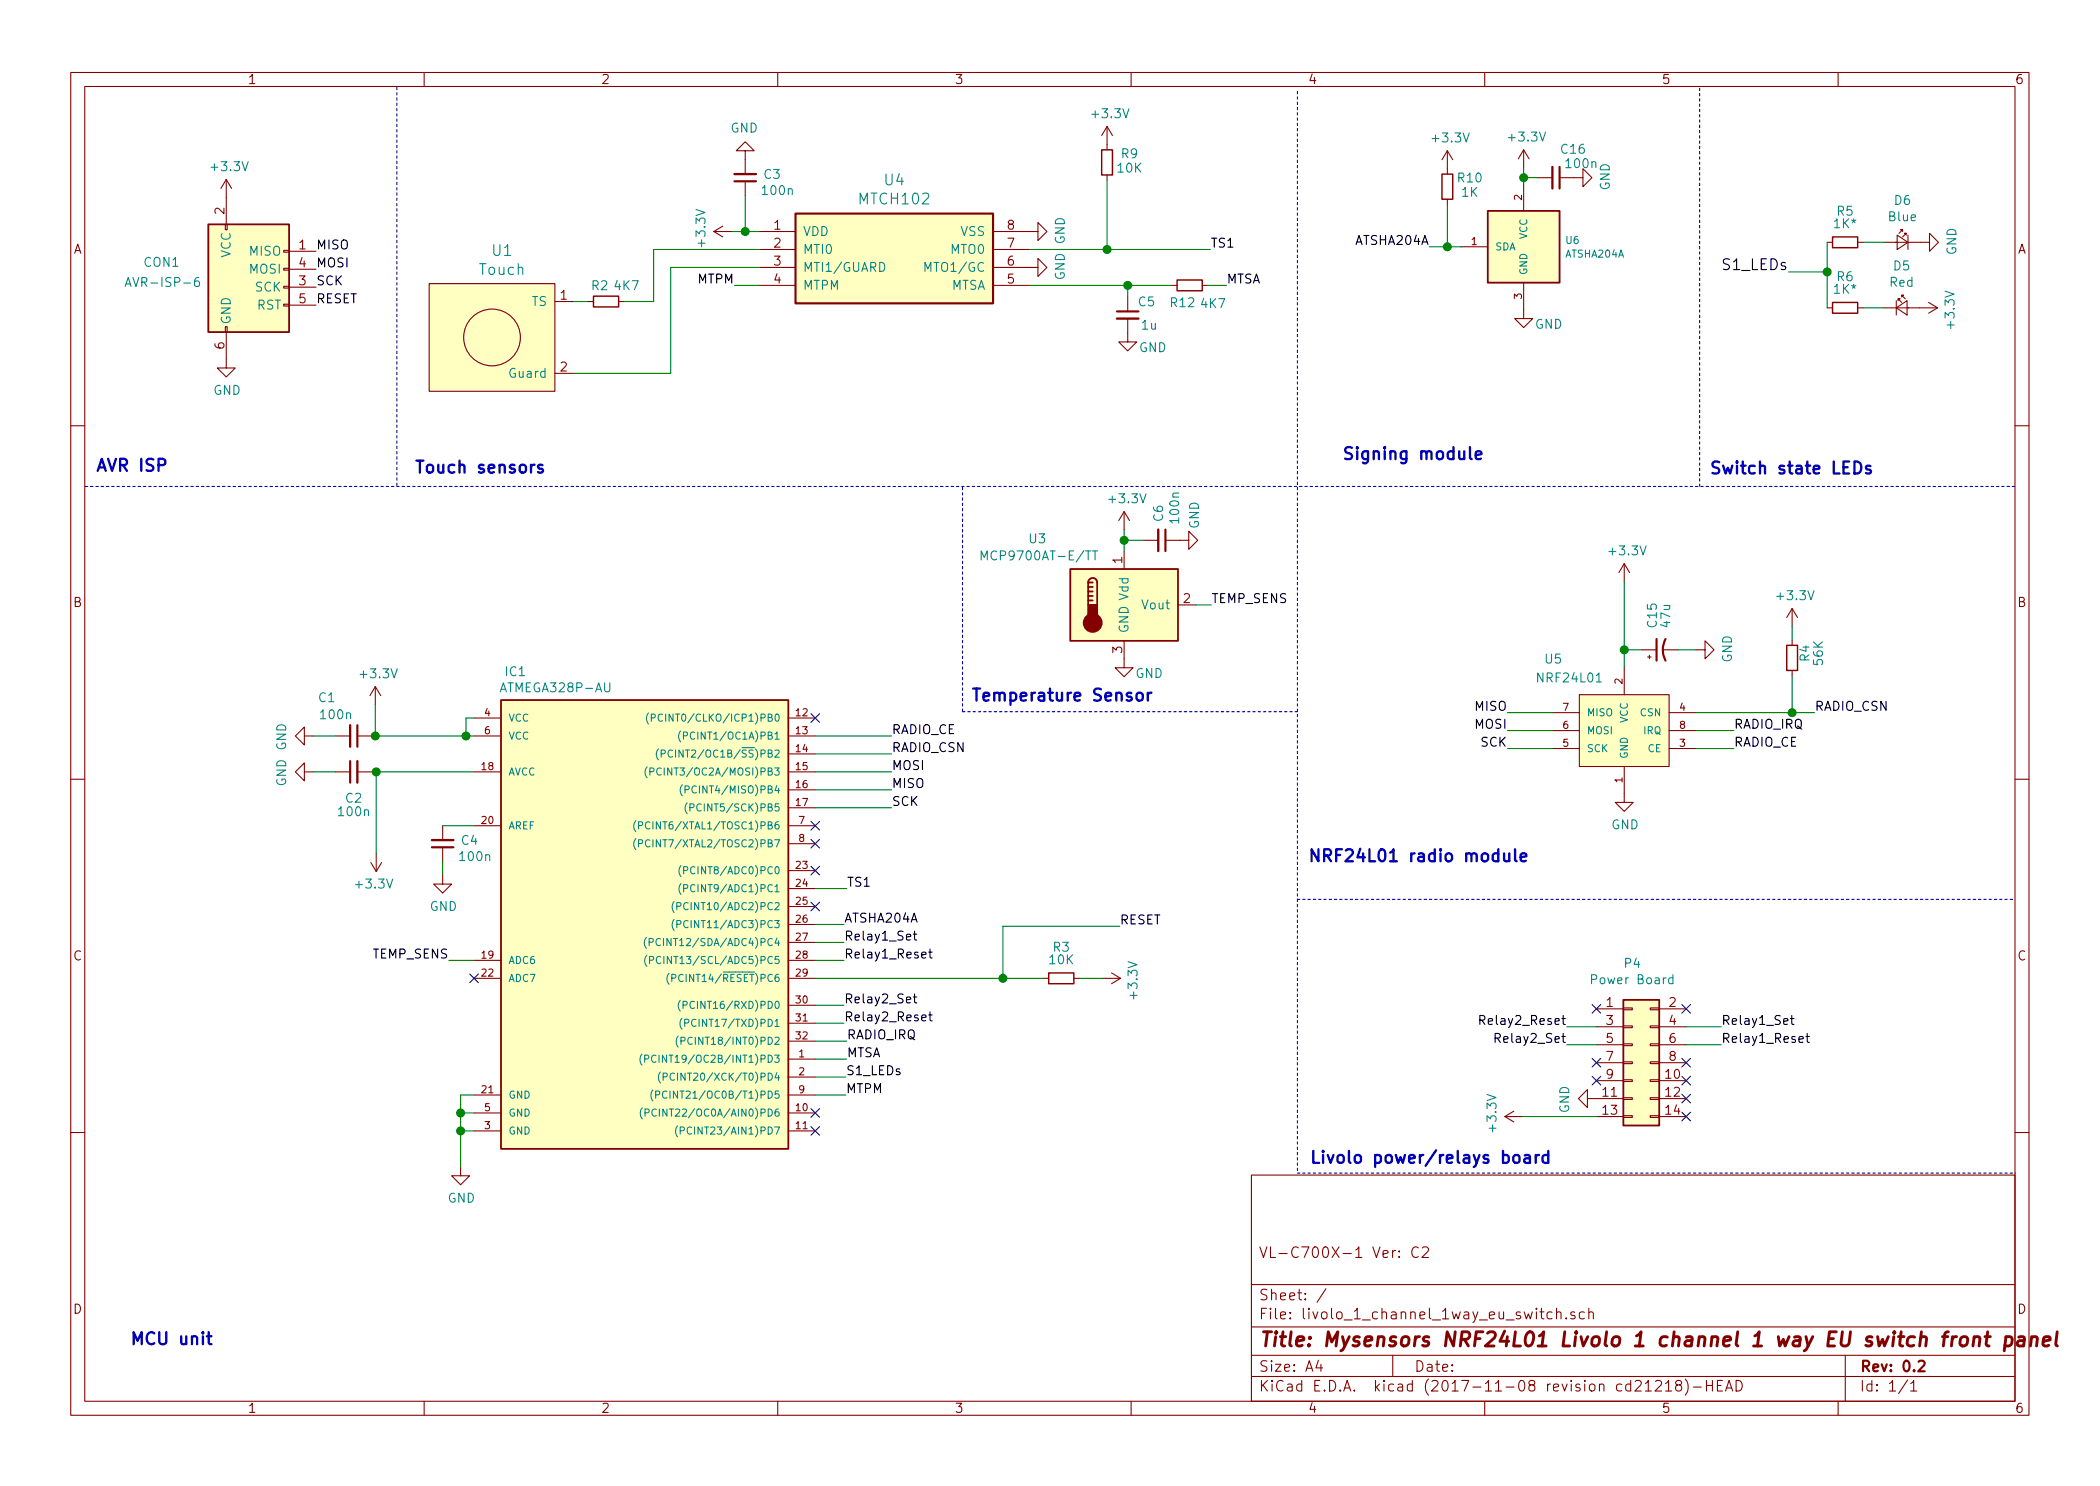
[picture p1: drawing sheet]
<svg xmlns="http://www.w3.org/2000/svg" width="297mm" height="210mm" viewBox="0 0 297 210" stroke-linecap="round" stroke-linejoin="round" font-family="sans-serif">
<g fill="none" stroke="#840000" stroke-width=".15">
<path d="M10 10.3h277v189.9h-277zM12 12.2h273v186.1h-273zM60 10.3v1.9M110 10.3v1.9M156.6 17.9v3.3M156.6 17.9l-.8 1.3M156.6 17.9l.8 1.3M160 10.3v1.9M210 10.3v1.9M260 10.3v1.9M31.9 31.7h.2v.8h-.2zM32 25.4v6.3"/>
<path d="M32 25.4l-.8 1.3M32 25.4l.8 1.3M40.1 38h.8v.2h-.8zM40.1 35.4h.8v.3h-.8zM40.9 35.6h3.8M40.9 38.1h3.8M101 32.8l1.2 .7M101 32.8h2.5M102.2 32l-1.2 .8M105.4 21.3h1.3l-1.3-1.2-1.3 1.2h1.3v3.3M105.4 25.6v2.1M107.4 32.8h5.1"/>
<path d="M107.4 35.3h5.1M107.4 37.8h5.1M140.5 32.8h6.3v-1.3l1.3 1.3-1.3 1.2v-1.2M140.5 37.8h6.3v-1.2l1.3 1.2-1.3 1.3v-1.3M140.5 35.3h5M156.6 24.8v.7M204.7 21.3v3.3M204.7 28.2v.8M204.7 21.3l-.7 1.3M204.7 21.3l.8 1.3M206.6 34.9h3.8M215.5 40v5.1h1.3l-1.3 1.2-1.3-1.2h1.3"/>
<path d="M215.5 21.2v2.5M215.5 26v3.8M215.5 21.2l-.7 1.3M215.5 21.2l.8 1.3M217.6 25.1h2M220.6 25.1h3.3v-1.2l1.3 1.2-1.3 1.3v-1.3M258.4 34.3h.8M262.8 34.3h.7M266.6 34.3h6.3v-1.3l1.3 1.3-1.3 1.3v-1.3M268.4 33.3l1.5 1-1.5 1zM269.1 32.8v-.3h-.2h.2l-.5 .5M269.6 33.3v-.3h-.2h.2l-.5 .5"/>
<path d="M269.9 33.3v2M31.9 46.2h.2v.8h-.2zM32 47v5.1h1.3l-1.3 1.2-1.3-1.2h1.3M40.1 43h.8v.3h-.8zM40.1 40.5h.8v.3h-.8zM40.9 40.6h3.8M40.9 43.2h3.8M60.7 40.1h17.8v15.3h-17.8zM78.5 42.7h2.5M78.5 52.8h2.5M83.2 42.7h.7M87.5 42.7h.8"/>
<path d="M107.4 40.4h5.1M140.5 40.4h5M159.5 45.1v3.3h1.3l-1.3 1.3-1.3-1.3h1.3M159.5 42v2.1M165.7 40.4h.8M170.1 40.4h.7M258.4 43.6h.8M262.8 43.6h.7M266.4 43.6h7.7M268.2 43.6l1.5-1.1v2.1zM268.2 42.5v2.1M268.5 42.5v-.2h.2h-.2l.5 .5"/>
<path d="M269 42v-.2h.2h-.2l.5 .5M272.8 42.8l1.3 .8M274.1 43.6l-1.3 .7M10 60.2h2M159 72.4v2.5M159 78v2.5M159 72.4l-.8 1.3M159 72.4l.8 1.3M161.8 76.4h2M164.8 76.4h3.3v-1.2l1.3 1.2-1.3 1.3v-1.3M229.7 79.8l-.7 1.2M229.7 79.8v2.5"/>
<path d="M229.7 79.8l.8 1.2M285 60.2h2M53.1 97.1l-.8 1.3M53.1 97.1v2.6M53.1 97.1l.7 1.3M159 90.7v3.8h1.3l-1.3 1.3-1.3-1.3h1.3M166.6 85.6h2.6M223.4 98.3h12.7v10.2h-12.7zM229.7 94.5v3.8M232.3 91.9h2M233 93h.6M233.3 92.7v.5"/>
<path d="M235.3 91.9h2.1M239.9 91.9h1.3v-1.2l1.2 1.2-1.2 1.3v-1.3M253.5 86.1v2.5M253.5 90.5v.8M253.5 94.9v.7M253.5 86.1l-.8 1.3M253.5 86.1l.8 1.3M10 110.3h2M43.1 104.1v-1.2l-1.3 1.2 1.3 1.3v-1.3h1.2M43.1 109.2v-1.3l-1.3 1.3 1.3 1.3v-1.3h1.2M47.5 104.1h2M47.5 109.2h2"/>
<path d="M50.5 104.1h2.1M50.5 109.2h2.1M62.6 116.8v2.1M62.6 119.9v2M67.1 101.6h3.8M67.1 104.1h3.8M67.1 116.8h3.8M67.1 109.2h3.8M111.5 101.6h3.8M111.5 104.1h3.8M111.5 116.8h3.8M111.5 119.4h3.8"/>
<path d="M111.5 106.7h3.8M111.5 109.2h3.8M111.5 111.8h3.8M111.5 114.3h3.8M219.6 105.9h3.8M219.6 100.8h3.8M219.6 103.4h3.8M229.7 108.5v5h1.3l-1.3 1.3-1.2-1.3h1.2M236.1 105.9h3.8M236.1 100.8h3.8M236.1 103.4h3.8M285 110.3h2"/>
<path d="M52.5 122l.7 1.3M53.2 120.8v2.5M54 122l-.8 1.3M62.6 123.8v1.3h1.3l-1.3 1.3-1.3-1.3h1.3M67.1 138.4h3.8M67.1 135.9h3.8M111.5 138.4h3.8M111.5 123.2h3.8M111.5 125.7h3.8M111.5 128.3h3.8M111.5 130.8h3.8M111.5 133.3h3.8"/>
<path d="M111.5 135.9h3.8M147.6 138.4h.7M151.9 138.4h.8M156 138.4h2.5M157.2 137.7l1.3 .7M158.5 138.4l-1.3 .8M67.1 157.5h3.8M67.1 154.9h3.8M111.5 149.9h3.8M111.5 152.4h3.8M111.5 157.5h3.8M111.5 154.9h3.8"/>
<path d="M111.5 142.2h3.8M111.5 144.8h3.8M111.5 147.3h3.8M212.9 158h2.5M212.9 158l1.2 .7M214.1 157.2l-1.2 .8M224.5 155.4v-1.2l-1.2 1.2 1.2 1.3v-1.3h5.1M225.8 142.7h3.8M225.8 145.3h3.8M225.8 147.8h3.8M225.8 150.4h3.8M225.8 152.9h3.8"/>
<path d="M225.8 158h3.8M229.6 157.9h1.3v.2h-1.3zM229.6 155.3h1.3v.3h-1.3zM229.6 152.8h1.3v.2h-1.3zM229.6 150.2h1.3v.3h-1.3zM229.6 147.7h1.3v.2h-1.3zM229.6 145.2h1.3v.2h-1.3zM229.6 142.6h1.3v.3h-1.3zM233.4 157.9h1.3v.2h-1.3zM233.4 155.3h1.3v.3h-1.3zM233.4 152.8h1.3v.2h-1.3zM233.4 150.2h1.3v.3h-1.3z"/>
<path d="M233.4 147.7h1.3v.2h-1.3zM233.4 145.2h1.3v.2h-1.3zM233.4 142.6h1.3v.3h-1.3zM234.7 142.7h3.8M234.7 145.3h3.8M234.7 147.8h3.8M234.7 150.4h3.8M234.7 152.9h3.8M234.7 155.4h3.8M234.7 158h3.8M10 160.2h2M65.2 165.1v1.3h1.2l-1.2 1.2-1.3-1.2h1.3"/>
<path d="M67.1 160h3.8M111.5 160h3.8M177 166.3h108v32h-108zM197.9 177.8v.1l-.1-.1h.1v.1M197.9 177v.1h-.1l.1-.1v.1M200.6 176.6a.59 .59 0 0 0-.7 0 .59 .59 0 0 0-.2 .7 .56 .56 0 0 0 .3 .5 .56 .56 0 0 0 .6 0M201.2 176.6l.2-.2 .5 .1a.37 .37 0 0 1 .1 .6l-.9 .8h1M285 160.2h2M60 198.3v1.9M110 198.3v1.9M160 198.3v1.9M177 194.8h108"/>
<path d="M177 191.8h108M177 187.8h108M177 181.8h108M186.5 192.5l-.4 1h1M186.8 193v1M187.6 182.3l-1.3 2M197 191.8v3M210 198.3v1.9M219.5 185.7a.48 .48 0 0 0-.6 0l-.1 .2 .1 .6a.48 .48 0 0 0 .6 0M220.2 185.7a.39 .39 0 0 1 .6 .1v.8M220.2 185.1v1.5M221.5 186.5v.1v-.1v.1"/>
<path d="M222.7 185.7l-.3-.1-.2 .3a.48 .48 0 0 0 .5 .3l.1 .1-.1 .2-.1 .1-.4-.1M224.1 185.7a.53 .53 0 0 0-.7 0v.8a.53 .53 0 0 0 .7 0M224.7 185.7a.38 .38 0 0 1 .7 .1v.8M224.7 185.1v1.5M232.7 195.8l.4-.5v1.5M232.7 196.8h.9M234.2 195.5l.2-.2 .5 .1a.37 .37 0 0 1 0 .6l-.8 .8h.9M235.6 195.8l.4-.5v1.5M235.6 196.8h.8M237.3 196l-.3-.3 .1-.2 .2-.2 .4 .1 .2 .2-.1 .2-.2 .2h-.3a.48 .48 0 0 0-.2 .7l.2 .1h.3l.2-.1a.48 .48 0 0 0-.2-.7M238.4 195.1a1.79 1.79 0 0 1 0 2.3M239.5 196.3h1.1"/>
<path d="M241.4 195.3v1.5M241.4 196h.8M242.2 195.3v1.5M242.9 196h.5M243.6 195.3h-.7v1.5h.7M244.1 196.8l.5-1.5 .5 1.5M244.2 196.4h.7M245.6 195.3a.76 .76 0 0 1 .8 .8 .76 .76 0 0 1-.8 .7zM260 198.3v1.9M261 191.8v6.5M269.8 195.2l-1.2 2M270.3 195.8l.3-.3 .1-.2v1.5"/>
<path d="M270.3 196.8h.8"/>
<circle cx="69.6" cy="47.7" r="4"/>
</g>
<path d="M103.9 25.6h3M112.5 30.2h28v12.7h-28zM220.6 23.6v3.1M158 44.1h3M164.8 74.9v3.1M234.3 90.4v3.1M235.6 90.4a3.2 3.2 0 0 0 0 3.1M49.5 107.7v3M50.5 102.6v3.1M61.1 119.9h3M271.4 192.7l.2-.2 .5 .1a.37 .37 0 0 1 .1 .6l-.9 .8h.9" fill="none" stroke="#840000" stroke-width=".3"/>
<g fill="none" stroke="#840000" stroke-width=".41">
<path d="M276.2 189.1l-.2 1.3M276.8 189.1a.5 .5 0 0 0-.7 .4M277.4 189.3a.53 .53 0 0 1 .5-.2 .53 .53 0 0 1 .4 .4v.6a.54 .54 0 0 1-.6 .4 .54 .54 0 0 1-.5-.4zM279.2 189.3a.5 .5 0 0 1 .9 .1l-.2 1M279.2 189.1l-.1 1.3M280.8 189.1h.7M281.2 188.4l-.3 1.8 .1 .1 .4 .1M283.7 189.2l.6-.1 .3 .2v.2l-.1 .8a.69 .69 0 0 1-.9 0M283.7 189.1l-.2 2M285.5 189.2l.2-.1 .6 .1-.1 1.2M286.4 189.6l-.2 .1h-.5a.4 .4 0 0 0-.4 .3 .4 .4 0 0 0 .3 .4h.5l.2-.1M287.4 189.3a.5 .5 0 0 1 .8 .1l-.1 1"/>
<path d="M287.4 189.1l-.2 1.3M289 189.8l1-.2-.1-.4-.5-.1-.2 .1-.1 .2-.1 .8v.1l.2 .1 .6-.1M291 188.4l-.2 1.8v.1l.2 .1"/>
</g>
<g fill="#ffffc2" stroke="#ffffc2" stroke-width=".14">
<path d="M70.9 99.1h40.6v63.5h-40.6z"/>
<path d="M29.5 31.7h11.4v15.3h-11.4z"/>
<path d="M229.6 141.5h5.1v17.8h-5.1z"/>
<path d="M210.4 29.8h10.2v10.2h-10.2z"/>
<path d="M223.4 98.3h12.7v10.2h-12.7z"/>
<path d="M60.7 40.1h17.8v15.3h-17.8z"/>
<path d="M151.4 80.5h15.2v10.2h-15.2z"/>
<path d="M112.5 30.2h28v12.7h-28z"/>
</g>
<path d="M29.5 31.7h11.4v15.3h-11.4zM210.4 29.8h10.2v10.2h-10.2zM70.9 99.1h40.6v63.5h-40.6zM151.4 80.5h15.2v10.2h-15.2zM153.9 82.4a.63 .63 0 0 1 .7-.6 .63 .63 0 0 1 .6 .6v3.2M153.9 85h.7M153.9 84.3h.7M153.9 83.7h.7M153.9 83.1h.7M153.9 82.4v3.2M153.9 82.4h.7M229.6 141.5h5.1v17.8h-5.1z" fill="none" stroke="#840000" stroke-width=".25"/>
<g fill="none" stroke="#008484" stroke-width=".15">
<path d="M28.1 39.3a.52 .52 0 0 0-.6 .5v.5l.1 .2h.5l.1-.2-.1-.5-.4-.1-.2 .3M124.4 37.1a.66 .66 0 0 1 .7 .5 .66 .66 0 0 1-.4 .8h-.3zM130.8 38.4v-1.3l.4 .9 .5-.9v1.3M17.7 40.5l.4-1.2 .4 1.2M17.8 40.2h.6M138.8 79.2v-1.3l.4 1 .4-1v1.3M154.5 77.9h.7M154.9 77.9v1.3M225.8 96.5h.7M89.9 116.1a1.13 1.13 0 0 0 0 1.6M89.9 118.7a1.13 1.13 0 0 0 0 1.5M90.3 116.8h.5l.1-.2v-.2l-.6-.1v1"/>
<path d="M90.3 119.3h.5l.1-.2v-.2l-.6-.1v1M91.5 108.5a1.13 1.13 0 0 0 0 1.6M91.7 100.9a1.2 1.2 0 0 0 0 1.5M91.9 116.4a.47 .47 0 0 0-.6 .4 .47 .47 0 0 0 .6 .4M91.9 118.9a.47 .47 0 0 0-.6 .4 .47 .47 0 0 0 .6 .5v-.1M91.9 109.2l.5-.1 .1-.1v-.3h-.6v1M92.1 101.6l.5-.1v-.4l-.5-.1v1.1M93.1 106a1.13 1.13 0 0 0 0 1.5M93.5 106.6h.5l.1-.2v-.2l-.6-.1v1M93.5 108.7a.47 .47 0 0 0-.6 .4 .47 .47 0 0 0 .6 .5M93.7 101.1a.4 .4 0 0 0-.5 0 .4 .4 0 0 0-.1 .5 .37 .37 0 0 0 .2 .4 .37 .37 0 0 0 .4-.1M95.1 106.2a.49 .49 0 0 0-.7 .3 .49 .49 0 0 0 .5 .6l.2-.1"/>
<path d="M96.3 103.4a1.2 1.2 0 0 0 0 1.6M96.5 111a1.13 1.13 0 0 0 0 1.6M96.7 104.1h.5v-.4l-.5-.1v1M96.9 111.7h.5l.1-.2-.1-.2-.5-.1v1M97.2 113.6a1.13 1.13 0 0 0 0 1.5M97.6 114.3l.5-.1 .1-.1-.1-.3-.5-.1v1.1M91.4 132.6a1.13 1.13 0 0 0 0 1.6M91.5 135.2a1.13 1.13 0 0 0 0 1.5M91.8 133.3h.5l.1-.2v-.2l-.6-.1v1M91.9 135.9l.5-.1 .1-.1-.1-.3-.5-.1v1M93.4 132.9a.47 .47 0 0 0-.6 .4 .47 .47 0 0 0 .6 .5v-.1M93.5 135.4a.47 .47 0 0 0-.7 .4 .47 .47 0 0 0 .6 .5l.1-.1"/>
<path d="M94.6 137.7a1.13 1.13 0 0 0 0 1.6M95 138.4l.5-.1 .1-.1v-.3h-.6v1M95.4 127.6a1.2 1.2 0 0 0 0 1.5M95.4 130.1a1.2 1.2 0 0 0 0 1.5M95.7 128.2h.5l.1-.2v-.2l-.6-.1v1M95.7 130.8l.5-.1 .1-.1v-.3l-.6-.1v1.1M96.3 122.5a1.2 1.2 0 0 0 0 1.5M96.3 125a1.2 1.2 0 0 0 0 1.6M96.7 123.2l.5-.1v-.4l-.5-.1v1M96.7 125.7l.5-.1v-.4h-.5v1M236.6 138.4l-.4-.1-.2 .3v.4l.1 .1h.5M236.6 137.9v1.3"/>
<path d="M90.8 149.1a1.2 1.2 0 0 0 0 1.6M90.9 156.8a1.2 1.2 0 0 0 0 1.5M91.2 149.8h.5l.1-.2-.1-.2-.5-.1v1M91.2 157.4h.5l.1-.2v-.2l-.6-.1v1M92.4 154.2a1.2 1.2 0 0 0 0 1.6M92.7 154.9h.5l.1-.2v-.2l-.6-.1v1M92.8 149.4a.47 .47 0 0 0-.7 .4 .47 .47 0 0 0 .6 .5l.1-.1M92.8 157a.47 .47 0 0 0-.6 .4 .47 .47 0 0 0 .6 .5v-.1M93.4 151.7a1.2 1.2 0 0 0 0 1.5M93.8 152.4l.5-.1 .1-.1-.1-.3-.5-.1v1.1M94.3 154.5a.47 .47 0 0 0-.6 .4 .47 .47 0 0 0 .6 .4M95.4 151.9a.47 .47 0 0 0-.6 .4 .47 .47 0 0 0 .6 .5v-.1"/>
<path d="M95.8 159.3a1.2 1.2 0 0 0 0 1.6M95.9 146.6a1.2 1.2 0 0 0 0 1.6M96.2 141.5a1.2 1.2 0 0 0 0 1.6M96.2 160l.5-.1 .1-.1-.1-.3h-.5v1M96.3 147.3l.5-.1 .1-.1v-.3h-.6v1M96.5 144.1a1.2 1.2 0 0 0 0 1.5M96.6 142.2h.5l.1-.2v-.2l-.6-.1v1M96.9 144.7h.4l.1-.2v-.2l-.5-.1v1"/>
</g>
<path d="M103.9 24.6h3M219.6 23.6v3.1M158 45.1h3M163.8 74.9v3.1M49.5 102.6v3.1M50.5 107.7v3M61.1 118.9h3" fill="none" stroke="#840000" stroke-width=".33"/>
<path d="M155.8 21.2h1.6v3.6h-1.6zM166.5 39.6h3.6v1.5h-3.6zM204 24.6h1.5v3.6h-1.5zM259.2 33.5h3.6v1.5h-3.6zM83.9 41.9h3.6v1.5h-3.6zM259.2 42.8h3.6v1.5h-3.6zM252.7 91.3h1.6v3.6h-1.6zM148.3 137.7h3.6v1.5h-3.6z" fill="none" stroke="#840000" stroke-width=".2"/>
<g fill="none" stroke="#0000c2" stroke-width=".33">
<path d="M76.7 65.8h-.4l-.2 .2 .1 .2 .5 .2 .1 .2-.1 .2-.1 .1-.5-.1M208.7 64.4l.8-.1v-.4l-.5-.1-.3 .3 .1 .8 .2 .1 .5-.1M262.3 65.3a.88 .88 0 0 1 1 .7 .88 .88 0 0 1-.6 1h-.4zM264.6 66l-.4-.1-.3 .2 .1 .3 .6 .1v.2v.2l-.2 .1-.5-.1M160.8 98.2a.48 .48 0 0 1 .8 .1v.5a.47 .47 0 0 1-.4 .3 .47 .47 0 0 1-.4-.3zM162.4 98v1.1M162.9 98l-.4 .1-.1 .2M212.8 120.7v1.1a.5 .5 0 0 0 .7-.1M213.5 120.7v1.2M214.3 120.2v1.4l.2 .3M215.1 121.3l.8-.1-.1-.4-.5-.1-.2 .3v.6l.1 .2 .1 .1 .5-.1M215.7 163.5l.1-.1 .5 .1 .1 1"/>
<path d="M216.4 163.8l-.6 .1a.32 .32 0 0 0-.2 .3 .32 .32 0 0 0 .2 .3h.6M217.2 163.4v1.1M217.7 163.4a.42 .42 0 0 0-.5 .3M219 163.5a.58 .58 0 0 0-.7 .1l-.1 .1 .1 .7a.58 .58 0 0 0 .7 .1M219 162.8v1.7M29.3 189.1h.6M29.5 188.5v1.5l.1 .1 .3 .1"/>
</g>
<g fill="none" stroke="#000084" stroke-width=".15">
<path d="M114.7 116.2l1.2 1.2M114.7 118.8l1.2 1.2M114.7 101l1.2 1.2M115.9 116.2l-1.2 1.2M115.9 118.8l-1.2 1.2M115.9 101l-1.2 1.2M66.4 137.8l1.3 1.2M67.7 137.8l-1.3 1.2M114.7 122.6l1.2 1.2M114.7 127.7l1.2 1.2M115.9 122.6l-1.2 1.2M115.9 127.7l-1.2 1.2"/>
<path d="M114.7 159.4l1.2 1.2M114.7 156.9l1.2 1.2M115.9 159.4l-1.2 1.2M115.9 156.9l-1.2 1.2M225.2 142.1l1.2 1.3M225.2 149.8l1.2 1.2M225.2 152.3l1.2 1.2M226.4 142.1l-1.2 1.3M226.4 149.8l-1.2 1.2M226.4 152.3l-1.2 1.2M237.9 149.8l1.2 1.2M237.9 152.3l1.2 1.2"/>
<path d="M237.9 154.8l1.2 1.3M237.9 157.4l1.2 1.2M237.9 142.1l1.2 1.3M239.1 149.8l-1.2 1.2M239.1 152.3l-1.2 1.2M239.1 154.8l-1.2 1.3M239.1 157.4l-1.2 1.2M239.1 142.1l-1.2 1.3"/>
</g>
<g fill="none" stroke="#000" stroke-width=".15">
<path d="M129.2 132.2h.5M129.4 131.7v1.1v.2h.3M131.4 134.7h.5M131.5 134.3v1.1l.1 .1 .3 .1M129.2 141.1h.5M129.4 140.6v1.1v.2h.3M131.4 143.6h.5M131.5 143.2v1.1l.1 .1h.3M209.3 144.3h.5l.2-.1v-.4l-.2-.1h-.5v1.3M209.6 144.3l.4 .7M211.5 146.9l.6-.1a.34 .34 0 0 0 .1-.3 .34 .34 0 0 0-.2-.3h-.5v1.3M253.3 144.1h.4"/>
<path d="M253.4 143.7v1.1l.1 .1 .2 .1M255.4 146.7h.5M255.6 146.2v1.1l.1 .1 .2 .1"/>
</g>
<path d="M183.5 12.9v153.1M12.1 68.8h273M56.1 68.7v-56.5M136.1 69v31.7M240.4 68.8v-56.5M136.1 100.7h47.4M183.5 127.2h101.5M183.5 166h101.6" fill="none" stroke="#0000c2" stroke-width=".15" stroke-dasharray=".3 .4"/>
<g fill="none" stroke="#008400" stroke-width=".15">
<path d="M103.5 32.8h3.9M105.4 27.7v5.1M107.4 35.3h-14.9v7.4h-4.2M107.4 37.8h-12.5v15h-13.9M145.5 35.3h25.7M156.6 25.5v9.8M202.2 34.9h4.4M204.7 29v5.9M215.5 23.7v2.3M215.5 25.1h2.1M253 38.5h5.4M258.4 34.3v9.3"/>
<path d="M263.5 34.3h3.1M81 42.7h2.2M103.9 40.4h3.5M145.5 40.4h20.2M159.5 40.4v1.6M170.8 40.4h2.7M263.5 43.6h2.9M159 74.9v3.1M159 76.4h2.8M53.1 99.7v4.4M169.2 85.6h2.1M229.7 82.3v12.2"/>
<path d="M229.7 91.9h2.6M237.4 91.9h2.5M253.5 88.6v1.9M253.5 95.6v5.2M44.3 109.2h3.2M44.3 104.1h3.2M52.6 109.2h14.5M52.6 104.1h14.5M53.2 109.2v11.6M62.6 116.8h4.5M67.1 101.6h-1.2v2.5M115.3 109.2h10.8"/>
<path d="M115.3 104.1h10.8M115.3 114.3h10.8M115.3 111.8h10.8M115.3 106.7h10.8M213.2 100.8h6.4M213.2 103.4h6.4M213.2 105.9h6.4M239.9 100.8h16.8M239.9 103.4h5.3M239.9 105.9h5.3M62.6 121.9v1.9M63.5 135.9h3.6"/>
<path d="M115.3 138.4h32.3M115.3 125.7h4.5M115.3 133.3h4.1M115.3 135.9h4.1M115.3 130.8h4.1M152.7 138.4h3.3M158.4 131.1h-16.5v7.3M65.2 157.5h1.9M67.1 154.9h-1.9v10.2M115.3 154.9h4.3M115.3 147.3h4.5M115.3 152.4h4.3"/>
<path d="M115.3 142.2h4.1M115.3 144.8h4.1M115.3 149.9h4.5M215.4 158h10.4M221.6 147.8h4.2M221.6 145.3h4.2M238.5 147.8h5M238.5 145.3h5M65.2 160h1.9"/>
</g>
<g fill="#008400" stroke="#008400" stroke-width=".25">
<circle cx="65.2" cy="160" r=".51"/>
<circle cx="65.2" cy="157.5" r=".51"/>
<circle cx="229.7" cy="91.9" r=".51"/>
<circle cx="141.9" cy="138.4" r=".51"/>
<circle cx="53.1" cy="104.1" r=".51"/>
<circle cx="53.2" cy="109.2" r=".51"/>
<circle cx="258.4" cy="38.5" r=".51"/>
<circle cx="65.9" cy="104.1" r=".51"/>
<circle cx="215.5" cy="25.1" r=".51"/>
<circle cx="204.7" cy="34.9" r=".51"/>
<circle cx="253.5" cy="100.8" r=".51"/>
<circle cx="105.4" cy="32.8" r=".51"/>
<circle cx="159.5" cy="40.4" r=".51"/>
<circle cx="156.6" cy="35.3" r=".51"/>
<circle cx="159" cy="76.4" r=".51"/>
</g>
<g fill="#840000" stroke="#840000" stroke-width=".25">
<path d="M153.9 85.6h1.3v1.9h-1.3z"/>
<circle cx="154.6" cy="88.1" r="1.27"/>
</g>
<text font-size="2.8" fill="#840000" x="178" y="190.5">Title: Mysensors NRF24L01 Livolo 1 channel 1 way EU switch front panel</text>
<g font-size="2.4" fill="#0000c2">
<text x="189.7" y="65.1">Signing module</text>
<text x="13.5" y="66.7">AVR ISP</text>
<text x="58.5" y="67">Touch sensors</text>
<text x="241.7" y="67.1">Switch state LEDs</text>
<text x="137.3" y="99.2">Temperature Sensor</text>
<text x="184.9" y="122">NRF24L01 radio module</text>
<text x="185.2" y="164.6">Livolo power/relays board</text>
<text x="18.3" y="190.3">MCU unit</text>
</g>
<g font-size="2.1" fill="#008484">
<text x="121.7" y="28.9">MTCH102</text>
<text x="125.1" y="26.2">U4</text>
<text x="67.8" y="38.9">Touch</text>
<text x="69.7" y="36.2">U1</text>
</g>
<text font-size="2.1" x="243.8" y="38.2">S1_LEDs</text>
<g font-size="2.1" fill="#840000">
<text x="178" y="178">VL-C700X-1 Ver: C2</text>
<text x="178" y="184">Sheet: /</text>
<text x="178" y="186.7">File: livolo_1_channel_1way_eu_switch.sch</text>
<text x="178" y="196.9">KiCad E.D.A. kicad (2017-11-08 revision cd21218)-HEAD</text>
<text x="178" y="194.1">Size: A4</text>
<text x="200" y="194.1">Date:</text>
<text x="263" y="194.1">Rev: 0.2</text>
<text x="263" y="196.9">Id: 1/1</text>
</g>
<g font-size="1.8" fill="#840000">
<text x="35" y="11.9">1</text>
<text x="85" y="11.9">2</text>
<text x="135" y="11.9">3</text>
<text x="185" y="11.9">4</text>
<text x="235" y="11.9">5</text>
<text x="285" y="11.9">6</text>
<text x="10.4" y="35.9">A</text>
<text x="31.7" y="30.3" transform="rotate(-90 31.7 30.3)">2</text>
<text x="42.3" y="35.3">1</text>
<text x="109.5" y="32.5">1</text>
<text x="109.5" y="35">2</text>
<text x="142.5" y="35">7</text>
<text x="142.5" y="32.5">8</text>
<text x="285.4" y="35.9">A</text>
<text x="42.3" y="40.4">3</text>
<text x="42.3" y="37.8">4</text>
<text x="109.5" y="37.6">3</text>
<text x="109.5" y="40.1">4</text>
<text x="142.5" y="40.1">5</text>
<text x="142.5" y="37.6">6</text>
<text x="42.3" y="42.9">5</text>
<text x="79.3" y="42.4">1</text>
<text x="31.7" y="49.4" transform="rotate(-90 31.7 49.4)">6</text>
<text x="79.3" y="52.6">2</text>
<text x="158.7" y="79.7" transform="rotate(-90 158.7 79.7)">1</text>
<text x="10.4" y="85.9">B</text>
<text x="167.4" y="85.3">2</text>
<text x="285.4" y="85.9">B</text>
<text x="158.7" y="92.4" transform="rotate(-90 158.7 92.4)">3</text>
<text x="10.4" y="135.9">C</text>
<text x="285.4" y="135.9">C</text>
<text x="227.2" y="142.5">1</text>
<text x="236.1" y="142.5">2</text>
<text x="227.2" y="145">3</text>
<text x="227.2" y="147.6">5</text>
<text x="236.1" y="145">4</text>
<text x="236.1" y="147.6">6</text>
<text x="226.7" y="155.2">11</text>
<text x="227.2" y="150.1">7</text>
<text x="227.2" y="152.6">9</text>
<text x="235.6" y="152.6">10</text>
<text x="235.6" y="155.2">12</text>
<text x="236.1" y="150.1">8</text>
<text x="226.7" y="157.7">13</text>
<text x="235.6" y="157.7">14</text>
<text x="10.4" y="185.9">D</text>
<text x="285.4" y="185.9">D</text>
<text x="35" y="199.9">1</text>
<text x="85" y="199.9">2</text>
<text x="135" y="199.9">3</text>
<text x="185" y="199.9">4</text>
<text x="235" y="199.9">5</text>
<text x="285" y="199.9">6</text>
</g>
<g font-size="1.8" fill="#008484">
<text x="154.6" y="16.7">+3.3V</text>
<text x="103.3" y="18.8">GND</text>
<text x="158.6" y="22.4">R9</text>
<text x="202.8" y="20.2">+3.3V</text>
<text x="213.6" y="20">+3.3V</text>
<text x="220.9" y="21.8">C16</text>
<text x="221.6" y="23.8">100n</text>
<text x="30" y="24.2">+3.3V</text>
<text x="108" y="27.6">100n</text>
<text x="108.1" y="25.3">C3</text>
<text x="158.1" y="24.4">10K</text>
<text x="206.3" y="25.8">R10</text>
<text x="206.8" y="27.9">1K</text>
<text x="227.7" y="27" transform="rotate(-90 227.7 27)">GND</text>
<text x="268" y="29">D6</text>
<text x="99.8" y="34.7" transform="rotate(-90 99.8 34.7)">+3.3V</text>
<text x="113.5" y="33.4">VDD</text>
<text x="113.5" y="35.9">MTI0</text>
<text x="134.5" y="35.9">MTO0</text>
<text x="135.9" y="33.4">VSS</text>
<text x="150.6" y="34.6" transform="rotate(-90 150.6 34.6)">GND</text>
<text x="259.5" y="32.3">1K*</text>
<text x="259.9" y="30.5">R5</text>
<text x="267.2" y="31.3">Blue</text>
<text x="18.7" y="40.6">AVR-ISP-6</text>
<text x="20.4" y="37.8">CON1</text>
<text x="32.6" y="36.5" transform="rotate(-90 32.6 36.5)">VCC</text>
<text x="35.4" y="36.2">MISO</text>
<text x="35.4" y="38.7">MOSI</text>
<text x="36.1" y="41.3">SCK</text>
<text x="83.7" y="41.1">R2</text>
<text x="87" y="41.1">4K7</text>
<text x="113.5" y="38.5">MTI1/GUARD</text>
<text x="113.5" y="41">MTPM</text>
<text x="131.4" y="38.5">MTO1/GC</text>
<text x="134.4" y="41">MTSA</text>
<text x="150.6" y="39.7" transform="rotate(-90 150.6 39.7)">GND</text>
<text x="259.5" y="41.6">1K*</text>
<text x="259.9" y="39.8">R6</text>
<text x="267.3" y="40.6">Red</text>
<text x="267.9" y="38.3">D5</text>
<text x="276.7" y="36.1" transform="rotate(-90 276.7 36.1)">GND</text>
<text x="32.6" y="46" transform="rotate(-90 32.6 46)">GND</text>
<text x="36.3" y="43.8">RST</text>
<text x="75.2" y="43.3">TS</text>
<text x="161.1" y="43.4">C5</text>
<text x="161.5" y="46.7">1u</text>
<text x="165.6" y="43.5">R12</text>
<text x="170" y="43.6">4K7</text>
<text x="217.1" y="46.5">GND</text>
<text x="276.5" y="46.3" transform="rotate(-90 276.5 46.3)">+3.3V</text>
<text x="72.3" y="53.5">Guard</text>
<text x="161.1" y="49.8">GND</text>
<text x="30.2" y="55.9">GND</text>
<text x="157" y="71.2">+3.3V</text>
<text x="145.6" y="76.9">U3</text>
<text x="164.5" y="73.8" transform="rotate(-90 164.5 73.8)">C6</text>
<text x="166.8" y="73.9" transform="rotate(-90 166.8 73.9)">100n</text>
<text x="169.6" y="74.8" transform="rotate(-90 169.6 74.8)">GND</text>
<text x="139.6" y="79.3">MCP9700AT-E/TT</text>
<text x="227.8" y="78.6">+3.3V</text>
<text x="159.6" y="89.7" transform="rotate(-90 159.6 89.7)">GND Vdd</text>
<text x="161.7" y="86.2">Vout</text>
<text x="234.4" y="88.7" transform="rotate(-90 234.4 88.7)">C15</text>
<text x="236.3" y="88.7" transform="rotate(-90 236.3 88.7)">47u</text>
<text x="251.5" y="84.9">+3.3V</text>
<text x="51.1" y="96">+3.3V</text>
<text x="71.5" y="95.7">IC1</text>
<text x="160.6" y="95.9">GND</text>
<text x="218.6" y="93.9">U5</text>
<text x="245" y="93.8" transform="rotate(-90 245 93.8)">GND</text>
<text x="256" y="93.6" transform="rotate(-90 256 93.6)">R4</text>
<text x="257.9" y="94.1" transform="rotate(-90 257.9 94.1)">56K</text>
<text x="45.1" y="99.4">C1</text>
<text x="45.5" y="101.8">100n</text>
<text x="71.1" y="98">ATMEGA328P-AU</text>
<text x="217.7" y="96.6">NRF24L01</text>
<text x="40.5" y="111.3" transform="rotate(-90 40.5 111.3)">GND GND</text>
<text x="48.9" y="113.6">C2</text>
<text x="48" y="115.5">100n</text>
<text x="65.3" y="119.6">C4</text>
<text x="227.9" y="117.3">GND</text>
<text x="50.5" y="125.7">+3.3V</text>
<text x="65.2" y="121.8">100n</text>
<text x="60.8" y="128.9">GND</text>
<text x="148.5" y="136.4">10K</text>
<text x="149" y="134.7">R3</text>
<text x="229.8" y="137">P4</text>
<text x="160.9" y="141.1" transform="rotate(-90 160.9 141.1)">+3.3V</text>
<text x="225.4" y="139.3">Power Board</text>
<text x="211.7" y="159.9" transform="rotate(-90 211.7 159.9)">+3.3V</text>
<text x="222" y="157.5" transform="rotate(-90 222 157.5)">GND</text>
<text x="63.3" y="170.2">GND</text>
</g>
<g font-size="1.8">
<text x="44.7" y="35.3">MISO</text>
<text x="171.2" y="35">TS1</text>
<text x="191.9" y="34.7">ATSHA204A</text>
<text x="44.7" y="40.4">SCK</text>
<text x="44.7" y="37.8">MOSI</text>
<text x="98.7" y="40.1">MTPM</text>
<text x="173.5" y="40.1">MTSA</text>
<text x="44.7" y="42.9">RESET</text>
<text x="171.3" y="85.3">TEMP_SENS</text>
<text x="208.7" y="100.6">MISO</text>
<text x="256.7" y="100.6">RADIO_CSN</text>
<text x="126.1" y="106.4">RADIO_CSN</text>
<text x="126.1" y="103.9">RADIO_CE</text>
<text x="208.7" y="103.1">MOSI</text>
<text x="209.5" y="105.7">SCK</text>
<text x="245.2" y="103.1">RADIO_IRQ</text>
<text x="245.2" y="105.7">RADIO_CE</text>
<text x="126.1" y="109">MOSI</text>
<text x="126.1" y="111.5">MISO</text>
<text x="126.1" y="114">SCK</text>
<text x="119.8" y="125.5">TS1</text>
<text x="119.4" y="130.6">ATSHA204A</text>
<text x="158.4" y="130.8">RESET</text>
<text x="52.8" y="135.6">TEMP_SENS</text>
<text x="119.4" y="133.1">Relay1_Set</text>
<text x="119.4" y="135.6">Relay1_Reset</text>
<text x="119.4" y="142">Relay2_Set</text>
<text x="119.4" y="144.5">Relay2_Reset</text>
<text x="119.8" y="147.1">RADIO_IRQ</text>
<text x="119.8" y="149.6">MTSA</text>
<text x="210.1" y="145">Relay2_Reset</text>
<text x="212.2" y="147.6">Relay2_Set</text>
<text x="243.5" y="145">Relay1_Set</text>
<text x="243.5" y="147.6">Relay1_Reset</text>
<text x="119.6" y="152.1">S1_LEDs</text>
<text x="119.6" y="154.7">MTPM</text>
</g>
<g font-size="1.4" fill="#840000">
<text x="215.3" y="28.3" transform="rotate(-90 215.3 28.3)">2</text>
<text x="208.2" y="34.7">1</text>
<text x="215.3" y="42.3" transform="rotate(-90 215.3 42.3)">3</text>
<text x="68.6" y="101.3">4</text>
<text x="112.6" y="101.3">12</text>
<text x="221.1" y="100.6">7</text>
<text x="229.5" y="96.8" transform="rotate(-90 229.5 96.8)">2</text>
<text x="237.6" y="100.6">4</text>
<text x="68.6" y="103.9">6</text>
<text x="112.6" y="103.9">13</text>
<text x="112.6" y="106.4">14</text>
<text x="221.1" y="105.7">5</text>
<text x="221.1" y="103.1">6</text>
<text x="237.6" y="105.7">3</text>
<text x="237.6" y="103.1">8</text>
<text x="68.2" y="109">18</text>
<text x="112.6" y="109">15</text>
<text x="112.6" y="111.5">16</text>
<text x="229.5" y="110.7" transform="rotate(-90 229.5 110.7)">1</text>
<text x="68.2" y="116.6">20</text>
<text x="112.6" y="114">17</text>
<text x="113" y="116.6">7</text>
<text x="113" y="119.1">8</text>
<text x="112.6" y="122.9">23</text>
<text x="112.6" y="125.5">24</text>
<text x="112.6" y="128">25</text>
<text x="112.6" y="130.6">26</text>
<text x="68.2" y="135.6">19</text>
<text x="112.6" y="133.1">27</text>
<text x="112.6" y="135.6">28</text>
<text x="68.2" y="138.2">22</text>
<text x="112.6" y="142">30</text>
<text x="112.6" y="138.2">29</text>
<text x="112.6" y="144.5">31</text>
<text x="112.6" y="147.1">32</text>
<text x="113" y="149.6">1</text>
<text x="68.2" y="154.7">21</text>
<text x="113" y="152.1">2</text>
<text x="113" y="154.7">9</text>
<text x="68.6" y="159.8">3</text>
<text x="68.6" y="157.2">5</text>
<text x="112.6" y="157.2">10</text>
<text x="112.6" y="159.8">11</text>
</g>
<g font-size="1.4" fill="#008484">
<text x="211.5" y="35.4">SDA</text>
<text x="216" y="33.9" transform="rotate(-90 216 33.9)">VCC</text>
<text x="221.5" y="34.5">U6</text>
<text x="216" y="39" transform="rotate(-90 216 39)">GND</text>
<text x="221.5" y="36.4">ATSHA204A</text>
<text x="224.4" y="101.3">MISO</text>
<text x="232.1" y="101.3">CSN</text>
<text x="71.9" y="102.1">VCC</text>
<text x="71.9" y="104.6">VCC</text>
<text x="93.8" y="102.1">(PCINT0/CLKO/ICP1)PB0</text>
<text x="95.1" y="107.2">(PCINT2/OC1B/SS)PB2</text>
<text x="97.4" y="104.6">(PCINT1/OC1A)PB1</text>
<text x="224.4" y="106.4">SCK</text>
<text x="224.4" y="103.9">MOSI</text>
<text x="230.3" y="107.4" transform="rotate(-90 230.3 107.4)">GND</text>
<text x="230.3" y="102.3" transform="rotate(-90 230.3 102.3)">VCC</text>
<text x="232.6" y="103.9">IRQ</text>
<text x="233.1" y="106.4">CE</text>
<text x="71.9" y="109.7">AVCC</text>
<text x="93.4" y="109.7">(PCINT3/OC2A/MOSI)PB3</text>
<text x="97.8" y="112.3">(PCINT4/MISO)PB4</text>
<text x="71.9" y="117.3">AREF</text>
<text x="91.8" y="117.3">(PCINT6/XTAL1/TOSC1)PB6</text>
<text x="91.8" y="119.9">(PCINT7/XTAL2/TOSC2)PB7</text>
<text x="98.4" y="114.8">(PCINT5/SCK)PB5</text>
<text x="97.5" y="123.7">(PCINT8/ADC0)PC0</text>
<text x="96.7" y="128.8">(PCINT10/ADC2)PC2</text>
<text x="96.7" y="131.3">(PCINT11/ADC3)PC3</text>
<text x="97.5" y="126.2">(PCINT9/ADC1)PC1</text>
<text x="71.9" y="136.4">ADC6</text>
<text x="93.3" y="133.9">(PCINT12/SDA/ADC4)PC4</text>
<text x="93.5" y="136.4">(PCINT13/SCL/ADC5)PC5</text>
<text x="71.9" y="138.9">ADC7</text>
<text x="95.9" y="138.9">(PCINT14/RESET)PC6</text>
<text x="97.6" y="142.7">(PCINT16/RXD)PD0</text>
<text x="97.5" y="147.8">(PCINT18/INT0)PD2</text>
<text x="97.8" y="145.3">(PCINT17/TXD)PD1</text>
<text x="71.9" y="155.4">GND</text>
<text x="93.2" y="150.4">(PCINT19/OC2B/INT1)PD3</text>
<text x="94.6" y="155.4">(PCINT21/OC0B/T1)PD5</text>
<text x="95.6" y="152.9">(PCINT20/XCK/T0)PD4</text>
<text x="71.9" y="160.5">GND</text>
<text x="71.9" y="158">GND</text>
<text x="93" y="158">(PCINT22/OC0A/AIN0)PD6</text>
<text x="97.4" y="160.5">(PCINT23/AIN1)PD7</text>
</g>
</svg>
